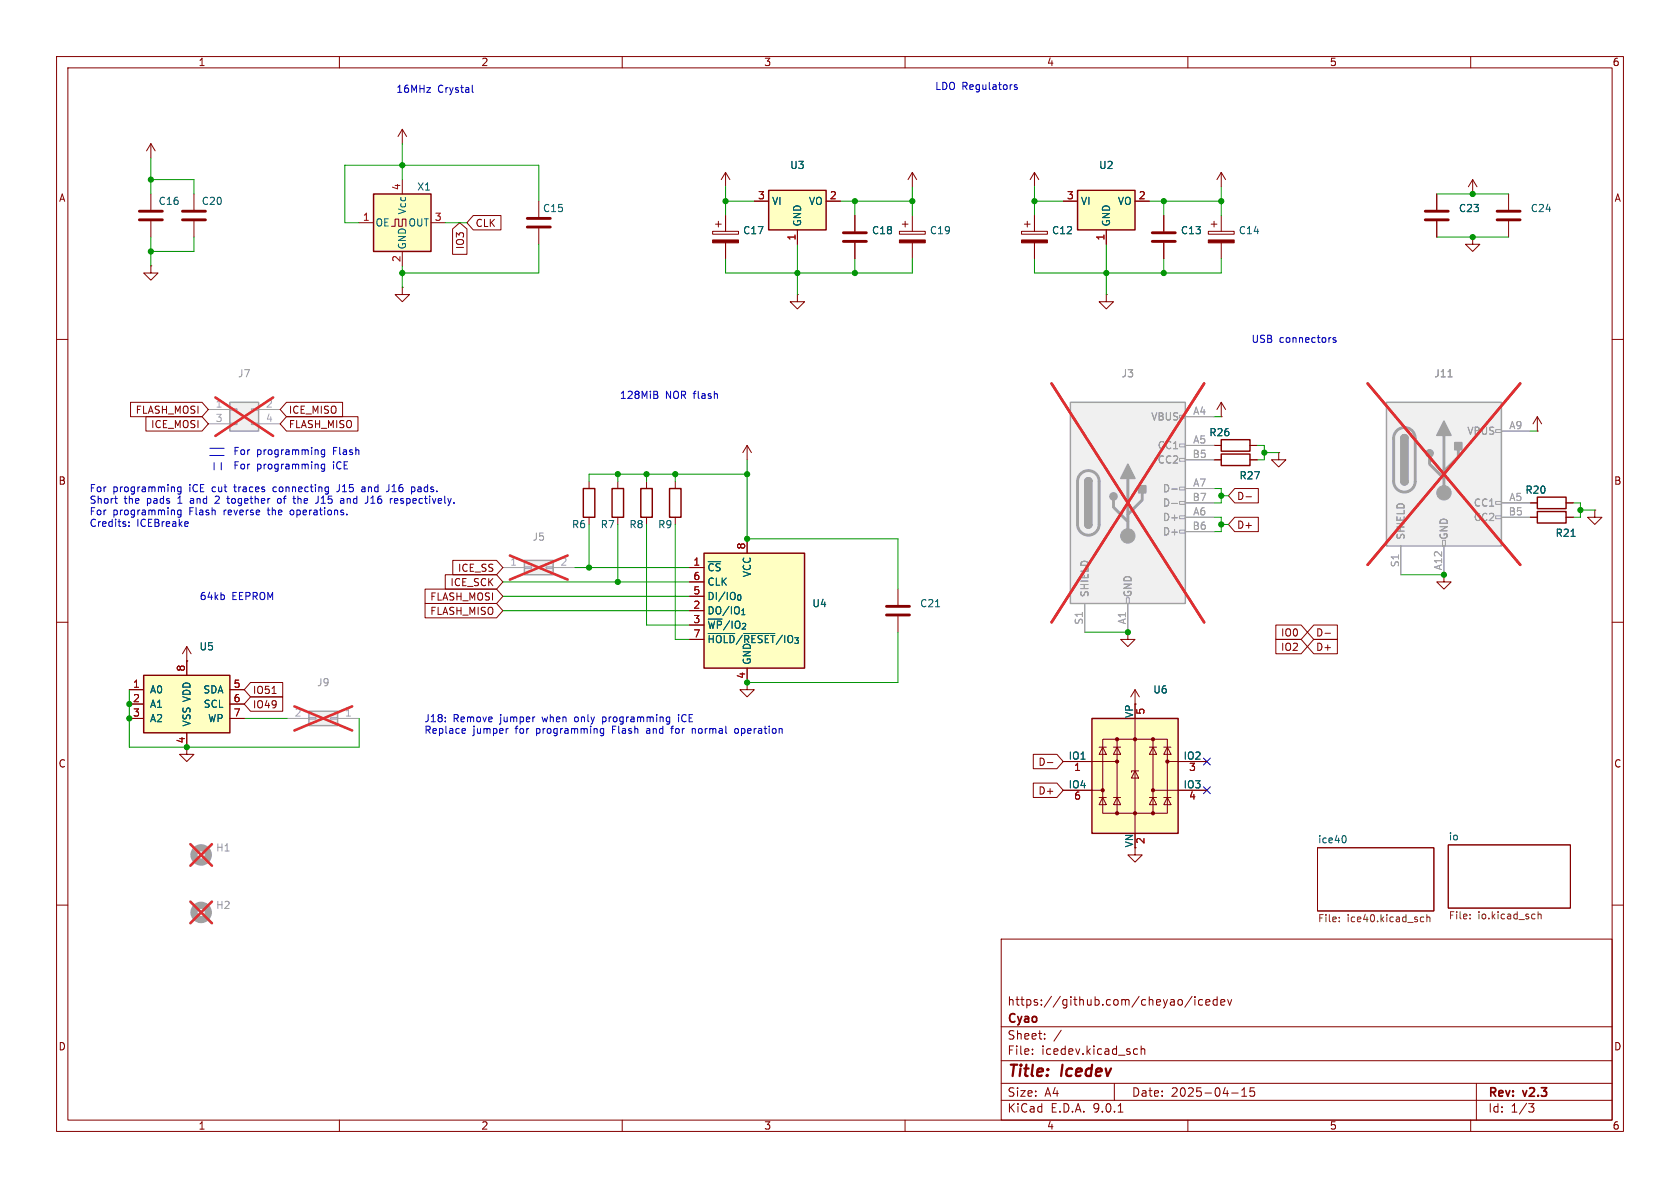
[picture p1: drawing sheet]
<svg xmlns="http://www.w3.org/2000/svg" width="297mm" height="210mm" viewBox="0 0 297 210" stroke-linecap="round" stroke-linejoin="round" font-family="sans-serif">
<g fill="none" stroke="#840000" stroke-width=".18">
<path d="M10 10h277v190h-277zM12 12h273v186h-273zM60 10v2M110 10v2M160 10v2M210 10v2M260 10v2M10 60h2M285 60h2M10 110h2M199.4 111.8v1.2h1.3l-1.3 1.3-1.3-1.3h1.3M199.4 111.8h.1"/>
<path d="M285 110h2M232.9 149.9h20.6v11.1h-20.6zM256 149.4h21.6v11.1h-21.6zM10 160h2M177 166h108v32h-108zM210.7 176.1l-1.2 2M211.2 176.2v.1M211.2 176.7v1M212.6 176.8l-.4-.1-.3 .3v.4l.1 .2h.6M213.2 177.2l.7-.1-.1-.3-.4-.1-.2 .2v.7h.6M215.2 176.8l-.5-.1-.2 .3v.4l.1 .2h.6M215.2 176.2v1.5"/>
<path d="M215.8 177.2l.7-.1v-.3l-.5-.1-.2 .2 .1 .7h.6M217 176.7l.4 1 .3-1M285 160h2M60 198v2M110 198v2M160 198v2M177 194.5h108M177 191.5h108M177 187.5h108M177 181.5h108M182.5 186.3v.1M182.5 185.5v.1"/>
<path d="M184.7 183.6v.1M184.7 182.8v.1M187.6 182.1l-1.3 2M197 191.5v3M197.7 196.6h.8M200.5 186.3h.6M200.5 185.5h.6M201.7 185.5l.3-.1 .3 .1 .1 .9M201.7 184.9v1.5M210 198v2M217.7 193.2h1.2M219.5 193.8h.9"/>
<path d="M219.5 192.7l.5-.4v1.5M221.7 192.3h-.7v.7l.2-.1h.5l.1 .3-.1 .5-.2 .1-.5-.1M260 198v2M261 191.5v6.5M270.2 195.1h1l-.5 .6 .4 .1 .1 .5-.3 .3h-.4"/>
</g>
<path d="M236.8 162.8v.1M236.8 162.2v.1M251.2 162.9h.5M251.2 162.2h.5M252.2 162.2l.2-.1 .3 .1 .1 .7M252.2 161.7v1.2M259.9 162.3v.1M259.9 161.6v.2M271.9 161.2v1.2M271.9 161.7l.2-.1h.3l.1 .8" fill="none" stroke="#725600" stroke-width=".18"/>
<path d="M237.7 147.7a.79 .79 0 0 1 0 1.3" fill="none" stroke="#006464" stroke-width=".18"/>
<circle cx="35.6" cy="151.1" r="1.27" fill="none" stroke="#a1a1a1" stroke-width="1.3"/>
<path d="M33.7 149.2l3.8 3.8M37.5 149.2l-3.8 3.8" fill="none" stroke="#e12e31" stroke-width=".46"/>
<path d="M54.6 125.7h5.1v2.6h-5.1z" fill="#f0f0f0"/>
<path d="M54.6 125.7h5.1v2.6h-5.1z" fill="none" stroke="#a1a1a1" stroke-width=".25"/>
<path d="M50.8 127h3.8M54.6 126.9h1.3v.2h-1.3zM58.4 126.9h1.3v.2h-1.3zM59.7 127h3.8" fill="none" stroke="#a1a1a1" stroke-width=".18"/>
<path d="M52 124.9l10.3 4.2M62.3 124.9l-10.3 4.2" fill="none" stroke="#e12e31" stroke-width=".46"/>
<path d="M132.1 78.7l-.8 1.3M132.1 78.7l.7 1.3M132.1 78.7v2.6M270.5 91.4h1.3M276.9 91.4h1.2" fill="none" stroke="#840000" stroke-width=".18"/>
<path d="M271.8 90.4h5.1v2.1h-5.1z" fill="none" stroke="#840000" stroke-width=".25"/>
<path d="M277.7 94.8h.8" fill="none" stroke="#006464" stroke-width=".18"/>
<path d="M245.1 71.1h20.3v25.4h-20.3z" fill="#f0f0f0"/>
<path d="M264.4 75.9h1v.6h-1zM265.4 76.2h5.1M247.6 96.5v5.1M255 95.5h.5v1h-.5zM255.3 96.5v5.1M264.4 88.6h1v.6h-1zM264.4 91.2h1v.5h-1zM265.4 88.9h5.1M265.4 91.4h5.1" fill="none" stroke="#a1a1a1" stroke-width=".18"/>
<path d="M245.1 71.1h20.3v25.4h-20.3zM247.6 77.5a.64 .64 0 0 1 .7-.7 .64 .64 0 0 1 .6 .7M247.6 85.1a.64 .64 0 0 0 .7 .6 .64 .64 0 0 0 .6-.6" fill="none" stroke="#a1a1a1" stroke-width=".25"/>
<path d="M246.9 76.1a1.9 1.9 0 0 1 2.1-.4 1.9 1.9 0 0 1 1.2 1.8v7.6a1.91 1.91 0 0 1-1.9 1.9 1.91 1.91 0 0 1-1.9-1.9v-7.8l.2-.6zM255.3 77v10.1M257.8 79.5v1.3l-2.5 2.5M252.7 80.8v1.2l2.6 2.6" fill="none" stroke="#a1a1a1" stroke-width=".51"/>
<g fill="#a1a1a1" stroke="#a1a1a1" stroke-width=".25">
<path d="M247.6 77.5h1.3v7.6h-1.3z"/>
<path d="M247.8 77a.64 .64 0 0 1 .7-.1 .64 .64 0 0 1 .4 .6h-1.3z"/>
<path d="M247.6 85.1h1.3a.64 .64 0 0 1-.6 .6 .64 .64 0 0 1-.7-.6z"/>
<path d="M255.3 74.4l1.2 2.6h-2.5z"/>
<path d="M257.2 78.2h1.2v1.3h-1.2z"/>
<circle cx="252.7" cy="80.1" r=".63"/>
</g>
<circle cx="255.3" cy="87.1" r="1.27" fill="#a1a1a1" stroke="#a1a1a1" stroke-width=".18"/>
<path d="M256 66.6h.7" fill="none" stroke="#989898" stroke-width=".18"/>
<path d="M241.8 67.8l27 32M268.8 67.8l-27 32" fill="none" stroke="#e12e31" stroke-width=".46"/>
<path d="M33 116.8h.1M33 114.3l-.7 1.3M33 114.3l.8 1.3M33 114.3v2.5" fill="none" stroke="#840000" stroke-width=".18"/>
<path d="M25.4 119.4h15.2v10.1h-15.2z" fill="#ffffc2"/>
<path d="M271.8 87.9h5.1v2h-5.1zM25.4 119.4h15.2v10.1h-15.2z" fill="none" stroke="#840000" stroke-width=".25"/>
<g fill="none" stroke="#840000" stroke-width=".18">
<path d="M71.1 22.9l-.7 1.2M71.1 22.9l.8 1.2M71.1 22.9v2.5M270.5 88.9h1.3M276.9 88.9h1.2M33 116.8v2.6M22.9 121.9h2.5M22.9 124.5h2.5M22.9 127h2.5M33 129.5v2.6M40.6 121.9h2.6M40.6 124.5h2.6"/>
<path d="M40.6 127h2.6M200.7 121.9l-.8 1.3M200.7 121.9l.7 1.3M200.7 121.9v2.6M200.7 149.9v1.2h1.2l-1.2 1.3-1.3-1.3h1.3"/>
</g>
<path d="M193 127h15.3v20.3h-15.3z" fill="#ffffc2"/>
<g fill="none" stroke="#840000" stroke-width=".18">
<path d="M95.2 35.6v2.8M95.2 40.4v2.8M281.9 90.2v1.2h1.3l-1.3 1.3-1.2-1.3h1.2M281.9 90.2h.1M188 134.6h9.5M188 139.7h6.9M194.3 132.1h1.3M194.9 130.7h11.5v13.1h-11.5zM194.9 132.1l.7 1.3h-1.3zM196.8 132.1h1.3M197.5 132.1l.6 1.3h-1.3zM197.5 130.7v13.1"/>
<path d="M200.7 136.3l.6 1.2h-1.3zM200.7 127v20.3M201.3 136.3h-1.3v.2M203.2 132.1h1.3M203.8 132.1l.7 1.3h-1.3zM203.8 130.7v13.1M203.8 139.7h9.6M205.7 132.1h1.3M206.4 132.1l.6 1.3h-1.3zM206.4 134.6h7M194.3 141h1.3M194.9 141l.7 1.2h-1.3z"/>
<path d="M196.8 141h1.3M197.5 141l.6 1.2h-1.3zM203.2 141h1.3M203.8 141l.7 1.2h-1.3zM205.7 141h1.3M206.4 141l.6 1.2h-1.3z"/>
</g>
<path d="M193 127h15.3v20.3h-15.3z" fill="none" stroke="#840000" stroke-width=".25"/>
<g fill="#840000" stroke="#840000" stroke-width=".18">
<circle cx="194.9" cy="139.7" r=".28"/>
<circle cx="197.5" cy="130.7" r=".28"/>
<circle cx="197.5" cy="134.6" r=".28"/>
<circle cx="197.5" cy="143.8" r=".28"/>
<circle cx="200.7" cy="130.7" r=".28"/>
<circle cx="200.7" cy="143.8" r=".28"/>
<circle cx="203.8" cy="130.7" r=".28"/>
<circle cx="203.8" cy="139.7" r=".28"/>
<circle cx="203.8" cy="143.8" r=".28"/>
<circle cx="206.4" cy="134.6" r=".28"/>
</g>
<path d="M93.2 38.6h4.1M93.2 40.1h4.1" fill="none" stroke="#840000" stroke-width=".51"/>
<path d="M189.2 71.1h20.3v35.6h-20.3z" fill="#f0f0f0"/>
<g fill="none" stroke="#a1a1a1" stroke-width=".18">
<path d="M208.5 73.4h1v.5h-1zM208.5 78.5h1v.5h-1zM209.5 73.7h5.1M209.5 78.7h5.1M208.5 81h1v.5h-1zM208.5 86.1h1v.5h-1zM208.5 88.6h1v.6h-1zM208.5 91.2h1v.5h-1zM208.5 93.7h1v.5h-1zM209.5 81.3h5.1M209.5 86.4h5.1M209.5 88.9h5.1"/>
<path d="M209.5 91.4h5.1M209.5 94h5.1M191.8 106.7v5.1M199.1 105.7h.5v1h-.5zM199.4 106.7v5.1"/>
</g>
<path d="M189.2 71.1h20.3v35.6h-20.3zM191.8 85.1a.64 .64 0 0 1 .6-.6 .64 .64 0 0 1 .6 .6M191.8 92.7a.64 .64 0 0 0 .6 .6 .64 .64 0 0 0 .6-.6" fill="none" stroke="#a1a1a1" stroke-width=".25"/>
<path d="M191.1 83.8a1.9 1.9 0 0 1 2-.5 1.9 1.9 0 0 1 1.2 1.8v7.6a1.91 1.91 0 0 1-1.9 1.9 1.91 1.91 0 0 1-1.9-1.9v-7.8l.2-.6zM196.8 88.4v1.3l2.6 2.5M199.4 84.6v10.1M201.9 87.1v1.3l-2.5 2.5" fill="none" stroke="#a1a1a1" stroke-width=".51"/>
<g fill="#a1a1a1" stroke="#a1a1a1" stroke-width=".25">
<path d="M191.8 85.1h1.2v7.6h-1.2z"/>
<path d="M192 84.6a.64 .64 0 0 1 .6-.1 .64 .64 0 0 1 .4 .6h-1.2z"/>
<path d="M191.8 92.7h1.2a.64 .64 0 0 1-.6 .6 .64 .64 0 0 1-.6-.6z"/>
<path d="M199.4 82l1.3 2.6h-2.6z"/>
<path d="M201.3 85.9h1.3v1.2h-1.3z"/>
<circle cx="196.8" cy="87.8" r=".63"/>
</g>
<circle cx="199.4" cy="94.7" r="1.27" fill="#a1a1a1" stroke="#a1a1a1" stroke-width=".18"/>
<path d="M207.2 86.5h.9M207.2 89h.9" fill="none" stroke="#989898" stroke-width=".18"/>
<path d="M185.9 67.8l27 42.2M212.9 67.8l-27 42.2" fill="none" stroke="#e12e31" stroke-width=".46"/>
<g fill="none" stroke="#840000" stroke-width=".18">
<path d="M205.7 38.1v2.8M214.1 39.6h1M214.6 39.1v1M215.9 30.5v2.5M215.9 38.1v2.8M215.9 30.5l-.8 1.3M215.9 30.5l.8 1.3M254 34.3v2.8M254 39.1v2.8M260.3 34.3h.1M260.3 31.8l-.7 1.2M260.3 31.8l.8 1.2"/>
<path d="M260.3 31.8v2.5M266.7 34.3v2.8M266.7 39.1v2.8M71.1 50.8v1.3h1.3l-1.3 1.2-1.3-1.2h1.3M71.1 50.8h.1M205.7 42.9v2.8M213.6 40.9h4.6v.5h-4.6zM215.9 42.9v2.8M260.3 41.9v1.3h1.3l-1.3 1.3-1.2-1.3h1.2M260.3 41.9h.1M214.6 78.7h1.3M215.9 73.7h.1"/>
<path d="M215.9 71.1v2.6M215.9 71.1l-.8 1.3M215.9 71.1l.8 1.3M221 78.7h1.2M271.8 76.2h.1M271.8 73.7l-.8 1.2M271.8 73.7l.7 1.2M271.8 73.7v2.5M214.6 81.3h1.3M221 81.3h1.2M226.1 80v1.3h1.2l-1.2 1.3-1.3-1.3h1.3M226.1 80h.1"/>
<path d="M255.3 101.6v1.3h1.2l-1.2 1.2-1.3-1.2h1.3M255.3 101.6h.1"/>
</g>
<path d="M252 37.3h4M252 38.9h4M264.7 37.3h4M264.7 38.9h4M203.7 41.1h4.1M203.7 42.7h4.1" fill="none" stroke="#840000" stroke-width=".51"/>
<path d="M213.6 42.4h4.6v.5h-4.6z" fill="#840000" stroke="#840000" stroke-width=".18"/>
<path d="M215.9 77.7h5.1v2.1h-5.1zM215.9 80.3h5.1v2h-5.1z" fill="none" stroke="#840000" stroke-width=".25"/>
<path d="M40.6 71.1h5.1v5.1h-5.1z" fill="#f0f0f0"/>
<path d="M40.6 71.1h5.1v5.1h-5.1z" fill="none" stroke="#a1a1a1" stroke-width=".25"/>
<path d="M36.8 72.4h3.8M36.8 74.9h3.8M40.6 72.3h1.3v.2h-1.3zM40.6 74.8h1.3v.3h-1.3zM44.4 72.3h1.3v.2h-1.3zM44.4 74.8h1.3v.3h-1.3zM45.7 72.4h3.8M45.7 74.9h3.8" fill="none" stroke="#a1a1a1" stroke-width=".18"/>
<path d="M38.1 70.3l10.2 6.8M48.3 70.3l-10.2 6.8" fill="none" stroke="#e12e31" stroke-width=".46"/>
<path d="M156.7 107.2h4.1M156.7 108.7h4.1" fill="none" stroke="#840000" stroke-width=".51"/>
<path d="M158.7 104.1v2.8M158.7 109v2.8" fill="none" stroke="#840000" stroke-width=".18"/>
<path d="M165.4 107.3h.7" fill="none" stroke="#006464" stroke-width=".18"/>
<path d="M124.5 97.8h17.7v20.3h-17.7z" fill="#ffffc2"/>
<path d="M124.5 97.8h17.7v20.3h-17.7z" fill="none" stroke="#840000" stroke-width=".25"/>
<g fill="none" stroke="#840000" stroke-width=".18">
<path d="M26.7 34.3v2.8M26.7 39.1v2.8M34.3 34.3v2.8M34.3 39.1v2.8M126.5 39.6h1M127 39.1v1M128.3 30.5l-.8 1.3M128.3 30.5l.7 1.3M128.3 30.5v2.5M128.3 38.1v2.8M151.1 38.1v2.8M26.7 47v1.3h1.2l-1.2 1.2-1.3-1.2h1.3"/>
<path d="M26.7 47h.1M126 40.9h4.6v.5h-4.6zM128.3 42.9v2.8M151.1 42.9v2.8M132.1 95.3v2.5M121.9 100.3h2.6M121.9 102.9h2.6M121.9 105.4h2.6M121.9 108h2.6M121.9 110.5h2.6M121.9 113h2.6M132.1 118.1v3.8h1.2l-1.2 1.3-1.3-1.3h1.3"/>
<path d="M33 132.1v1.3h1.3l-1.3 1.2-1.3-1.2h1.3"/>
</g>
<path d="M125.2 112h4.7M131.5 112h5.5" fill="none" stroke="#006464" stroke-width=".18"/>
<path d="M24.6 37.3h4.1M24.6 38.9h4.1M32.3 37.3h4M32.3 38.9h4M149.1 41.1h4.1M149.1 42.7h4.1" fill="none" stroke="#840000" stroke-width=".51"/>
<path d="M126 42.4h4.6v.5h-4.6z" fill="#840000" stroke="#840000" stroke-width=".18"/>
<path d="M135.9 33.7h10.1v6.9h-10.1z" fill="#ffffc2"/>
<path d="M135.9 33.7h10.1v6.9h-10.1zM103.1 86.4h2.1v5h-2.1zM108.2 86.4h2v5h-2zM113.3 86.4h2v5h-2zM118.4 86.4h2v5h-2z" fill="none" stroke="#840000" stroke-width=".25"/>
<g fill="none" stroke="#840000" stroke-width=".18">
<path d="M26.7 25.4l-.8 1.3M26.7 25.4l.7 1.3M26.7 25.4v2.5M133.3 35.6h2.6M146 35.6h2.6M181.1 39.6h1M181.6 39.1v1M182.9 38.1v2.8M141 40.6v2.6M180.6 40.9h4.6v.5h-4.6zM182.9 42.9v2.8M195.6 52.1v1.2h1.2l-1.2 1.3-1.3-1.3h1.3"/>
<path d="M195.6 52.1h.1M104.1 85.1v1.3M104.1 91.4v1.3M109.2 85.1v1.3M109.2 91.4v1.3M114.3 85.1v1.3M114.3 91.4v1.3M119.4 85.1v1.3M119.4 91.4v1.3"/>
</g>
<path d="M180.6 42.4h4.6v.5h-4.6z" fill="#840000" stroke="#840000" stroke-width=".18"/>
<path d="M190.5 33.7h10.2v6.9h-10.2z" fill="#ffffc2"/>
<path d="M190.5 33.7h10.2v6.9h-10.2z" fill="none" stroke="#840000" stroke-width=".25"/>
<path d="M188 35.6h2.5M200.7 35.6h2.5M195.6 40.6v2.6" fill="none" stroke="#840000" stroke-width=".18"/>
<path d="M66 34.3h10.2v10.2h-10.2z" fill="#ffffc2"/>
<path d="M66 34.3h10.2v10.2h-10.2z" fill="none" stroke="#840000" stroke-width=".25"/>
<path d="M63.5 39.4h2.5M71.1 31.8v2.5M76.2 39.4h2.5M69.2 40h.6v-1.3h.7v1.3h.6v-1.3h.7v1.3M71.1 44.5v2.5" fill="none" stroke="#840000" stroke-width=".18"/>
<path d="M92.7 99.1h5.1v2.5h-5.1z" fill="#f0f0f0"/>
<path d="M92.7 99.1h5.1v2.5h-5.1z" fill="none" stroke="#a1a1a1" stroke-width=".25"/>
<g fill="none" stroke="#a1a1a1" stroke-width=".18">
<path d="M209.5 73.7h5.1M209.5 78.7h5.1M265.4 76.2h5.1M209.5 81.3h5.1M209.5 86.4h5.1M209.5 88.9h5.1M209.5 91.4h5.1M209.5 94h5.1M247.6 96.5v5.1M255.3 96.5v5.1M265.4 88.9h5.1M265.4 91.4h5.1"/>
<path d="M88.9 100.3h3.8M92.7 100.2h1.3v.3h-1.3zM96.5 100.2h1.3v.3h-1.3zM97.8 100.3h3.8M191.8 106.7v5.1M199.4 106.7v5.1"/>
</g>
<path d="M185.9 67.8l27 42.2M212.9 67.8l-27 42.2M241.8 67.8l27 32M268.8 67.8l-27 32M90.1 98.2l10.3 4.3M100.4 98.2l-10.3 4.3M33.7 159.4l3.8 3.8M37.5 159.4l-3.8 3.8" fill="none" stroke="#e12e31" stroke-width=".46"/>
<g fill="none" stroke="#840000" stroke-width=".18">
<path d="M83.7 38.1h4.9v2.5h-4.9l-1.2-1.2zM128.3 38.1v2.8M133.3 35.6h2.6M146 35.6h2.6M151.1 38.1v2.8M159.5 39.6h1M160 39.1v1M161.3 30.5v2.5M161.3 38.1v2.8M161.3 30.5l-.8 1.3M161.3 30.5l.8 1.3M182.9 30.5l-.8 1.3"/>
<path d="M182.9 30.5l.7 1.3M182.9 30.5v2.5M182.9 38.1v2.8M188 35.6h2.5M200.7 35.6h2.5M205.7 38.1v2.8M254 34.3v2.8M254 39.1v2.8M260.3 34.3h.1M80 40.5l1.3-1.1 1.3 1.1v4.5h-2.6zM128.3 42.9v2.8M141 52.1v1.2h1.2l-1.2 1.3-1.3-1.3h1.3"/>
<path d="M141 52.1h.1M141 40.6v2.6M151.1 42.9v2.8M159 40.9h4.6v.5h-4.6zM161.3 42.9v2.8M182.9 42.9v2.8M195.6 40.6v2.6M205.7 42.9v2.8M260.3 41.9h.1M23.1 71.1h12.6l1.1 1.3-1.1 1.3h-12.6zM25.8 73.7h9.9l1.1 1.2-1.1 1.3h-9.9zM50.6 71.1h10v2.6h-10l-1.1-1.3z"/>
<path d="M50.6 73.7h12.7v2.5h-12.7l-1.1-1.3zM214.6 78.7h1.3M221 78.7h1.2M80 99.1h7.8l1.1 1.2-1.1 1.3h-7.8zM132.1 95.3v2.5M214.6 81.3h1.3M218.3 91.4h4.2v2.6h-4.2l-1.1-1.3zM218.3 86.4h4.2v2.5h-4.2l-1.1-1.3zM220.3 87.8h.9M221 81.3h1.2M270.5 88.9h1.3M270.5 91.4h1.3"/>
<path d="M276.9 88.9h1.2M276.9 91.4h1.2M33 116.8h.1M33 116.8v2.6M75.1 106.7h12.7l1.1 1.3-1.1 1.2h-12.7zM75.1 104.1h12.7l1.1 1.3-1.1 1.3h-12.7zM78.7 101.6h9.1l1.1 1.3-1.1 1.2h-9.1zM121.9 100.3h2.6M121.9 102.9h2.6M121.9 105.4h2.6M121.9 108h2.6M121.9 110.5h2.6"/>
<path d="M121.9 113h2.6M132.1 118.1v2.6M199.4 111.8h.1M225.5 110.5h4.5l1.1 1.3-1.1 1.2h-4.5zM225.5 113h4.5l1.1 1.3-1.1 1.3h-4.5zM232.3 110.5h4.1v2.5h-4.1l-1.2-1.2zM232.3 113h4.1v2.6h-4.1l-1.2-1.3zM234.2 111.9h1M255.3 101.6h.1M22.9 121.9h2.5M22.9 124.5h2.5M22.9 127h2.5"/>
<path d="M33 129.5v2.6M40.6 121.9h2.6M40.6 124.5h2.6M40.6 127h2.6M44.3 123.2h5.7v2.5h-5.7l-1.1-1.2zM44.3 120.6h5.7v2.6h-5.7l-1.1-1.3zM48.1 122.6h.7M182.7 133.3h4.1l1.2 1.3-1.2 1.3h-4.1zM182.7 138.4h4.1l1.2 1.3-1.2 1.3h-4.1zM185.2 134.8h.9M188 134.6h5M188 139.7h5"/>
<path d="M208.3 134.6h5.1M208.3 139.7h5.1"/>
</g>
<circle cx="35.6" cy="161.3" r="1.27" fill="none" stroke="#a1a1a1" stroke-width="1.3"/>
<path d="M159 42.4h4.6v.5h-4.6z" fill="#840000" stroke="#840000" stroke-width=".18"/>
<path d="M37.8 81.8v1.3M39.1 81.8v1.3" fill="none" stroke="#0000c2" stroke-width=".18" stroke-dasharray="1.7 .6"/>
<g fill="none" stroke="#0000c2" stroke-width=".18">
<path d="M83.5 15.1v1.1l.2 .1M179.8 15h-.3l-.2 .2 .1 .1 .4 .2v.3h-.5M236.1 59.7h-.3l-.1 .2v.1l.4 .2v.3h-.4M37.1 79.2h2.5M57.4 79.5v1l-.2 .3-.3-.1M57.4 79.6l-.4-.1-.2 .3 .1 .5h.5M116 69.2l.2 .2-.2 .4 .2 .1 .1 .3-.2 .2h-.5M20.3 88.1h.4M20.5 88.9l.2 .1M22.8 92.9v.2M22.8 92.3v.1M32 86.1v1l-.1 .2"/>
<path d="M32 90.2l-.1 1.1M32 86.1h-.4l-.2 .2 .1 .6h.5M32 90.2h-.4l-.2 .2 .1 .6h.5M37.1 80.5h2.5M38.2 87.7l-.2 .1M38.7 88.2l-.7 .8h.8M40.1 88.1h.5M40.3 87.7v1.1l.3 .2M48.5 86.1l-.2 .2v.4l.2 .2M49.6 88.2l-.3-.1-.3 .3 .1 .4 .2 .2 .3-.1M51.4 90.2l-.1 .2 .1 .6M51.8 88.1h.5"/>
<path d="M52.1 89h.2M56.2 87.7v.9l-.1 .3M57.4 82.1v1l-.2 .2h-.3M57.4 82.1h-.4l-.2 .2 .1 .5h.5M57.9 86.1h.2M58.1 86.1l-.1 1.1M58.1 86.9h-.2M59.9 86.7l-.4 .2M60.6 88.1l.2 .2v.7M60.8 88.9l-.1 .1M60.8 88.4l-.1 .1M61.3 90.9v.1"/>
<path d="M64 86.1h.5M64.5 86.4h-.4l-.2 .2 .2 .3h.4M65.6 89h.7M65.9 87.7l-.3 .4M68.8 85.7v.9l-.4 .3M69.8 88.2l.4-.1 .1 .3-.6 .1M69.8 88.9h.5M72.9 86.1h.3l.2 .2-.1 .5-.4 .1M39.6 105.2l.1 .2-.1 .5M78.7 127.5v.1M78.7 126.8v.1M81.9 128.8h.3l.1 .3-.6 .1"/>
<path d="M82.2 129.6h-.3M89.8 128.8h-.2M94.4 126.7h.2M106.5 127.5l.2 .1M106.5 126.7v1.3M106.7 126.7l-.2 .1M106.7 128.8h-.3l-.3 .2 .1 .6h.5M106.7 128.8v1l-.2 .3-.3-.1M114.5 128.8h-.2M114.5 129.2l-.2 .1 .2 .3M118 126.7l.4 .1M118.4 126.7v1.1l-.1 .2"/>
<path d="M118.4 127.5l-.4 .1M118.6 128.8h.5M119.1 128.4l-.3 .1v1.1M120 126.3v.1M120 126.7v.9M122.4 128.9l.3-.1 .2 .2M122.4 128.8v.8M129.9 128.9l.2-.1 .4 .1v.5l-.1 .2h-.3l-.2-.1z"/>
</g>
<g fill="none" stroke="#009600" stroke-width=".18">
<path d="M26.7 31.8h7.6v2.5M26.7 27.9v6.4M71.1 25.4v6.4M78.7 39.4h3.8M95.2 35.6v-6.4h-34.2v10.2h2.5M128.3 35.6h5M128.3 33v5.1M148.6 35.6h12.7M151.1 35.6v2.5M161.3 33v5.1M182.9 35.6h5.1M182.9 33v5.1"/>
<path d="M203.2 35.6h12.7M205.7 35.6v2.5M215.9 33v5.1M254 34.3h12.7M26.7 41.9v5.1M34.3 41.9v2.6h-7.6M71.1 47v3.8M95.2 43.2v5.1h-24.1M128.3 45.7v2.6h33v-2.6M141 43.2v8.9M151.1 45.7v2.6M182.9 45.7v2.6h33v-2.6"/>
<path d="M195.6 43.2v8.9M205.7 45.7v2.6M254 41.9h12.7M214.6 73.7h1.3M222.2 78.7h1.3v2.6h-1.3M270.5 76.2h1.3M104.1 92.7v7.6M109.2 83.8v1.3M109.2 92.7v10.2M114.3 83.8v1.3M114.3 92.7v17.8h7.6M119.4 92.7v20.3h2.5"/>
<path d="M119.4 83.8v1.3M132.1 83.8h-28v1.3M132.1 81.3v14h26.6v8.8M214.6 86.4h1.3v2.5h-1.3M214.6 91.4h1.3v2.6h-1.3M215.9 92.7h1.3M215.9 87.6h1.3M223.5 80h2.6M278.1 88.9h1.3v2.5h-1.3M279.4 90.2h2.5M88.9 102.9h33M88.9 108h33"/>
<path d="M88.9 105.4h33M101.6 100.3h20.3M158.7 111.8v8.9h-26.6M191.8 111.8h7.6M247.6 101.6h7.7M22.9 121.9v10.2h40.6v-5.1M43.2 127h7.6"/>
</g>
<path d="M212.8 139.1l1.2 1.2M212.8 134l1.2 1.2M214 139.1l-1.2 1.2M214 134l-1.2 1.2" fill="none" stroke="#000084" stroke-width=".18"/>
<path d="M256 66.6h.7M207.2 86.5h.9M207.2 89h.9" fill="none" stroke="#989898" stroke-width=".18"/>
<path d="M277.7 94.8h.8M125.2 112h4.7M131.5 112h5.5" fill="none" stroke="#006464" stroke-width=".18"/>
<g fill="#009600" stroke="#009600" stroke-width=".18">
<circle cx="26.7" cy="31.8" r=".46"/>
<circle cx="26.7" cy="44.5" r=".46"/>
<circle cx="33" cy="132.1" r=".46"/>
<circle cx="22.9" cy="127" r=".46"/>
<circle cx="109.2" cy="102.9" r=".46"/>
<circle cx="104.1" cy="100.3" r=".46"/>
<circle cx="22.9" cy="124.5" r=".46"/>
<circle cx="71.1" cy="29.2" r=".46"/>
<circle cx="71.1" cy="48.3" r=".46"/>
<circle cx="215.9" cy="35.6" r=".46"/>
<circle cx="205.7" cy="48.3" r=".46"/>
<circle cx="215.9" cy="92.7" r=".46"/>
<circle cx="195.6" cy="48.3" r=".46"/>
<circle cx="205.7" cy="35.6" r=".46"/>
<circle cx="260.3" cy="41.9" r=".46"/>
<circle cx="260.3" cy="34.3" r=".46"/>
<circle cx="223.5" cy="80" r=".46"/>
<circle cx="255.3" cy="101.6" r=".46"/>
<circle cx="199.4" cy="111.8" r=".46"/>
<circle cx="215.9" cy="87.6" r=".46"/>
<circle cx="279.4" cy="90.2" r=".46"/>
<circle cx="119.4" cy="83.8" r=".46"/>
<circle cx="114.3" cy="83.8" r=".46"/>
<circle cx="132.1" cy="95.3" r=".46"/>
<circle cx="132.1" cy="83.8" r=".46"/>
<circle cx="109.2" cy="83.8" r=".46"/>
<circle cx="132.1" cy="120.7" r=".46"/>
<circle cx="151.1" cy="35.6" r=".46"/>
<circle cx="128.3" cy="35.6" r=".46"/>
<circle cx="141" cy="48.3" r=".46"/>
<circle cx="182.9" cy="35.6" r=".46"/>
<circle cx="151.1" cy="48.3" r=".46"/>
<circle cx="161.3" cy="35.6" r=".46"/>
</g>
<g font-size="2.8" fill="#840000">
<text x="178" y="190.9">Title:</text>
<text x="187.7" y="190.9">Icedev</text>
</g>
<g font-size="2.1" fill="#840000">
<text x="178" y="178">https://github.com/cheyao/icedev</text>
<text x="178" y="184">Sheet:</text>
<text x="178" y="181.2">Cyao</text>
<text x="178" y="186.7">File:</text>
<text x="184.1" y="186.7">icedev.kicad_sch</text>
<text x="178" y="196.9">KiCad</text>
<text x="178" y="194.1">Size:</text>
<text x="184.7" y="194.1">A4</text>
<text x="185.7" y="196.9">E.D.A.</text>
<text x="193.3" y="196.9">9.0.1</text>
<text x="200" y="194.1">Date:</text>
<text x="207" y="194.1">2025-04-15</text>
<text x="263" y="194.3">Rev:</text>
<text x="263" y="196.9">Id:</text>
<text x="267.1" y="196.9">1/3</text>
<text x="269.4" y="194.3">v2.3</text>
</g>
<g font-size="1.8" fill="#840000">
<text x="35" y="11.9">1</text>
<text x="85" y="11.9">2</text>
<text x="135" y="11.9">3</text>
<text x="185" y="11.9">4</text>
<text x="235" y="11.9">5</text>
<text x="285" y="11.9">6</text>
<text x="10.3" y="35.9">A</text>
<text x="285.3" y="35.9">A</text>
<text x="84" y="40.3">CLK</text>
<text x="82.2" y="44.1" transform="rotate(-90 82.2 44.1)">IO3</text>
<text x="23.9" y="73.3">FLASH_MOSI</text>
<text x="26.6" y="75.9">ICE_MOSI</text>
<text x="51" y="73.3">ICE_MISO</text>
<text x="51" y="75.9">FLASH_MISO</text>
<text x="10.3" y="85.9">B</text>
<text x="218.6" y="88.6">D-</text>
<text x="285.3" y="85.9">B</text>
<text x="218.6" y="93.7">D+</text>
<text x="80.9" y="101.3">ICE_SS</text>
<text x="76" y="106.4">FLASH_MOSI</text>
<text x="79.5" y="103.8">ICE_SCK</text>
<text x="76" y="108.9">FLASH_MISO</text>
<text x="226.4" y="112.7">IO0</text>
<text x="232.6" y="112.7">D-</text>
<text x="226.4" y="115.3">IO2</text>
<text x="232.6" y="115.3">D+</text>
<text x="44.6" y="125.4">IO49</text>
<text x="44.6" y="122.9">IO51</text>
<text x="200.4" y="127" transform="rotate(-90 200.4 127)">VP</text>
<text x="10.3" y="135.9">C</text>
<text x="183.5" y="135.6">D-</text>
<text x="285.3" y="135.9">C</text>
<text x="183.5" y="140.7">D+</text>
<text x="200.4" y="149.9" transform="rotate(-90 200.4 149.9)">VN</text>
<text x="10.3" y="185.9">D</text>
<text x="285.3" y="185.9">D</text>
<text x="35" y="199.9">1</text>
<text x="85" y="199.9">2</text>
<text x="135" y="199.9">3</text>
<text x="185" y="199.9">4</text>
<text x="235" y="199.9">5</text>
<text x="285" y="199.9">6</text>
</g>
<g font-size="1.8" fill="#0000c2">
<text x="70" y="16.6">16MHz</text>
<text x="77.4" y="16.6">Crystal</text>
<text x="165.2" y="16.1">LDO Regulators</text>
<text x="221.2" y="60.8">USB</text>
<text x="226.1" y="60.8">connectors</text>
<text x="109.5" y="70.7">128MiB</text>
<text x="117.6" y="70.7">NOR flash</text>
<text x="41.1" y="80.5">For</text>
<text x="41.1" y="83.1">For</text>
<text x="45.3" y="80.5">programming</text>
<text x="45.3" y="83.1">programming</text>
<text x="59" y="80.5">Flash</text>
<text x="59" y="83.1">iCE</text>
<text x="15.7" y="87.1">For</text>
<text x="15.7" y="89.1">Short</text>
<text x="19.9" y="87.1">programming</text>
<text x="21.9" y="89.1">the</text>
<text x="26.1" y="89.1">pads</text>
<text x="31.7" y="89.1">1</text>
<text x="33.6" y="87.1">iCE</text>
<text x="34.1" y="89.1">and</text>
<text x="37.8" y="87.1">cut</text>
<text x="38.7" y="89.1">2</text>
<text x="41.1" y="89.1">together</text>
<text x="41.9" y="87.1">traces</text>
<text x="48.9" y="87.1">connecting</text>
<text x="50.1" y="89.1">of</text>
<text x="53.2" y="89.1">the</text>
<text x="57.3" y="89.1">J15</text>
<text x="60.4" y="87.1">J15</text>
<text x="61.9" y="89.1">and</text>
<text x="65" y="87.1">and</text>
<text x="66.5" y="89.1">J16</text>
<text x="69.6" y="87.1">J16</text>
<text x="71" y="89.1">respectively.</text>
<text x="74.2" y="87.1">pads.</text>
<text x="15.7" y="91.2">For</text>
<text x="15.7" y="93.2">Credits:</text>
<text x="19.9" y="91.2">programming</text>
<text x="24.2" y="93.2">ICEBreake</text>
<text x="33.6" y="91.2">Flash</text>
<text x="39.8" y="91.2">reverse</text>
<text x="47.8" y="91.2">the</text>
<text x="52" y="91.2">operations.</text>
<text x="35.2" y="106.3">64kb</text>
<text x="41" y="106.3">EEPROM</text>
<text x="74.9" y="127.8">J18:</text>
<text x="74.9" y="129.8">Replace</text>
<text x="80.1" y="127.8">Remove</text>
<text x="83.6" y="129.8">jumper</text>
<text x="88.5" y="127.8">jumper</text>
<text x="91.2" y="129.8">for</text>
<text x="95.1" y="129.8">programming</text>
<text x="96.2" y="127.8">when</text>
<text x="102" y="127.8">only</text>
<text x="107.2" y="127.8">programming</text>
<text x="108.7" y="129.8">Flash</text>
<text x="115" y="129.8">and</text>
<text x="119.6" y="129.8">for</text>
<text x="120.8" y="127.8">iCE</text>
<text x="123.4" y="129.8">normal</text>
<text x="131.2" y="129.8">operation</text>
</g>
<g font-size="1.8" fill="#a90000">
<text x="70.9" y="33.7" transform="rotate(-90 70.9 33.7)">4</text>
<text x="133.9" y="35.3">3</text>
<text x="146.6" y="35.3">2</text>
<text x="188.5" y="35.3">3</text>
<text x="201.2" y="35.3">2</text>
<text x="64.1" y="39.1">1</text>
<text x="76.8" y="39.1">3</text>
<text x="70.9" y="46.4" transform="rotate(-90 70.9 46.4)">2</text>
<text x="140.7" y="42.6" transform="rotate(-90 140.7 42.6)">1</text>
<text x="195.3" y="42.6" transform="rotate(-90 195.3 42.6)">1</text>
<text x="122.5" y="100.1">1</text>
<text x="131.8" y="97.2" transform="rotate(-90 131.8 97.2)">8</text>
<text x="122.5" y="102.6">6</text>
<text x="122.5" y="105.2">5</text>
<text x="122.5" y="107.7">2</text>
<text x="122.5" y="110.2">3</text>
<text x="122.5" y="112.8">7</text>
<text x="32.8" y="118.8" transform="rotate(-90 32.8 118.8)">8</text>
<text x="23.4" y="121.7">1</text>
<text x="23.4" y="124.2">2</text>
<text x="41.2" y="121.7">5</text>
<text x="41.2" y="124.2">6</text>
<text x="131.8" y="120.1" transform="rotate(-90 131.8 120.1)">4</text>
<text x="23.4" y="126.7">3</text>
<text x="32.8" y="131.5" transform="rotate(-90 32.8 131.5)">4</text>
<text x="41.2" y="126.7">7</text>
<text x="202.6" y="126.4" transform="rotate(-90 202.6 126.4)">5</text>
<text x="189.8" y="136.6">1</text>
<text x="210.1" y="136.6">3</text>
<text x="189.8" y="141.7">6</text>
<text x="210.1" y="141.7">4</text>
<text x="202.6" y="149.3" transform="rotate(-90 202.6 149.3)">2</text>
</g>
<g font-size="1.8" fill="#006464">
<text x="73.7" y="33.9">X1</text>
<text x="139.6" y="30.1">U3</text>
<text x="194.2" y="30.1">U2</text>
<text x="27.9" y="36.4">C16</text>
<text x="35.6" y="36.4">C20</text>
<text x="66.3" y="40.2">OE</text>
<text x="72" y="38" transform="rotate(-90 72 38)">Vcc</text>
<text x="72.1" y="40.2">OUT</text>
<text x="95.9" y="37.7">C15</text>
<text x="131.3" y="41.6">C17</text>
<text x="136.4" y="36.4">VI</text>
<text x="141.8" y="40.1" transform="rotate(-90 141.8 40.1)">GND</text>
<text x="142.9" y="36.4">VO</text>
<text x="154.1" y="41.6">C18</text>
<text x="164.3" y="41.6">C19</text>
<text x="185.9" y="41.6">C12</text>
<text x="191" y="36.4">VI</text>
<text x="196.4" y="40.1" transform="rotate(-90 196.4 40.1)">GND</text>
<text x="197.5" y="36.4">VO</text>
<text x="208.7" y="41.6">C13</text>
<text x="218.9" y="41.6">C14</text>
<text x="257.8" y="37.7">C23</text>
<text x="270.5" y="37.7">C24</text>
<text x="72" y="44.2" transform="rotate(-90 72 44.2)">GND</text>
<text x="213.7" y="77.3">R26</text>
<text x="219" y="84.9">R27</text>
<text x="269.6" y="87.5">R20</text>
<text x="101" y="93.6">R6</text>
<text x="106.1" y="93.6">R7</text>
<text x="111.2" y="93.6">R8</text>
<text x="116.3" y="93.6">R9</text>
<text x="274.9" y="95.1">R21</text>
<text x="125" y="101.2">~{CS}</text>
<text x="125" y="103.7">CLK</text>
<text x="125" y="106.3">DI/IO_{0}</text>
<text x="132.9" y="102.1" transform="rotate(-90 132.9 102.1)">VCC</text>
<text x="143.5" y="107.5">U4</text>
<text x="162.6" y="107.5">C21</text>
<text x="125" y="108.8">DO/IO_{1}</text>
<text x="125" y="111.4">~{WP}/IO_{2}</text>
<text x="125" y="113.9">~{HOLD}/~{RESET}/IO_{3}</text>
<text x="35.2" y="115.2">U5</text>
<text x="132.9" y="117.6" transform="rotate(-90 132.9 117.6)">GND</text>
<text x="26.4" y="122.8">A0</text>
<text x="26.4" y="125.3">A1</text>
<text x="35.9" y="122.8">SDA</text>
<text x="35.9" y="125.3">SCL</text>
<text x="203.8" y="122.8">U6</text>
<text x="26.4" y="127.9">A2</text>
<text x="33.9" y="128.5" transform="rotate(-90 33.9 128.5)">VSS VDD</text>
<text x="36.7" y="127.9">WP</text>
<text x="188.8" y="134.4">IO1</text>
<text x="209.1" y="134.4">IO2</text>
<text x="188.8" y="139.4">IO4</text>
<text x="209.1" y="139.4">IO3</text>
<text x="232.9" y="149.1">ice40</text>
<text x="256" y="148.6">io</text>
</g>
<g font-size="1.8" fill="#989898">
<text x="42" y="66.9">J7</text>
<text x="198.2" y="66.9">J3</text>
<text x="253.5" y="66.9">J11</text>
<text x="203.4" y="74.5">VBUS</text>
<text x="259.3" y="77.1">VBUS</text>
<text x="204.6" y="79.6">CC1</text>
<text x="204.6" y="82.1">CC2</text>
<text x="205.5" y="87.2">D-</text>
<text x="205.5" y="89.8">D-</text>
<text x="260.5" y="89.8">CC1</text>
<text x="94.1" y="95.8">J5</text>
<text x="205.5" y="92.3">D+</text>
<text x="205.5" y="94.8">D+</text>
<text x="248.5" y="95.5" transform="rotate(-90 248.5 95.5)">SHIELD</text>
<text x="256.1" y="95.5" transform="rotate(-90 256.1 95.5)">GND</text>
<text x="260.5" y="92.3">CC2</text>
<text x="192.6" y="105.7" transform="rotate(-90 192.6 105.7)">SHIELD</text>
<text x="200.3" y="105.7" transform="rotate(-90 200.3 105.7)">GND</text>
<text x="56" y="121.5">J9</text>
<text x="38.1" y="150.7">H1</text>
<text x="38.1" y="160.9">H2</text>
</g>
<g font-size="1.8" fill="#aaa">
<text x="38" y="72.1">1</text>
<text x="38" y="74.7">3</text>
<text x="46.9" y="72.1">2</text>
<text x="46.9" y="74.7">4</text>
<text x="210.8" y="73.4">A4</text>
<text x="266.7" y="75.9">A9</text>
<text x="210.7" y="81">B5</text>
<text x="210.8" y="78.5">A5</text>
<text x="210.7" y="88.6">B7</text>
<text x="210.8" y="86.1">A7</text>
<text x="266.7" y="88.6">A5</text>
<text x="210.7" y="93.7">B6</text>
<text x="210.8" y="91.2">A6</text>
<text x="266.6" y="91.2">B5</text>
<text x="90.1" y="100.1">1</text>
<text x="99" y="100.1">2</text>
<text x="247.4" y="100.4" transform="rotate(-90 247.4 100.4)">S1</text>
<text x="255" y="100.9" transform="rotate(-90 255 100.9)">A12</text>
<text x="191.5" y="110.5" transform="rotate(-90 191.5 110.5)">S1</text>
<text x="199.1" y="110.5" transform="rotate(-90 199.1 110.5)">A1</text>
<text x="52" y="126.7">2</text>
<text x="60.9" y="126.7">1</text>
</g>
<g font-size="1.8" fill="#725600">
<text x="232.9" y="163.3">File:</text>
<text x="238.1" y="163.3">ice40.kicad_sch</text>
<text x="256" y="162.8">File:</text>
<text x="261.3" y="162.8">io.kicad_sch</text>
</g>
</svg>
